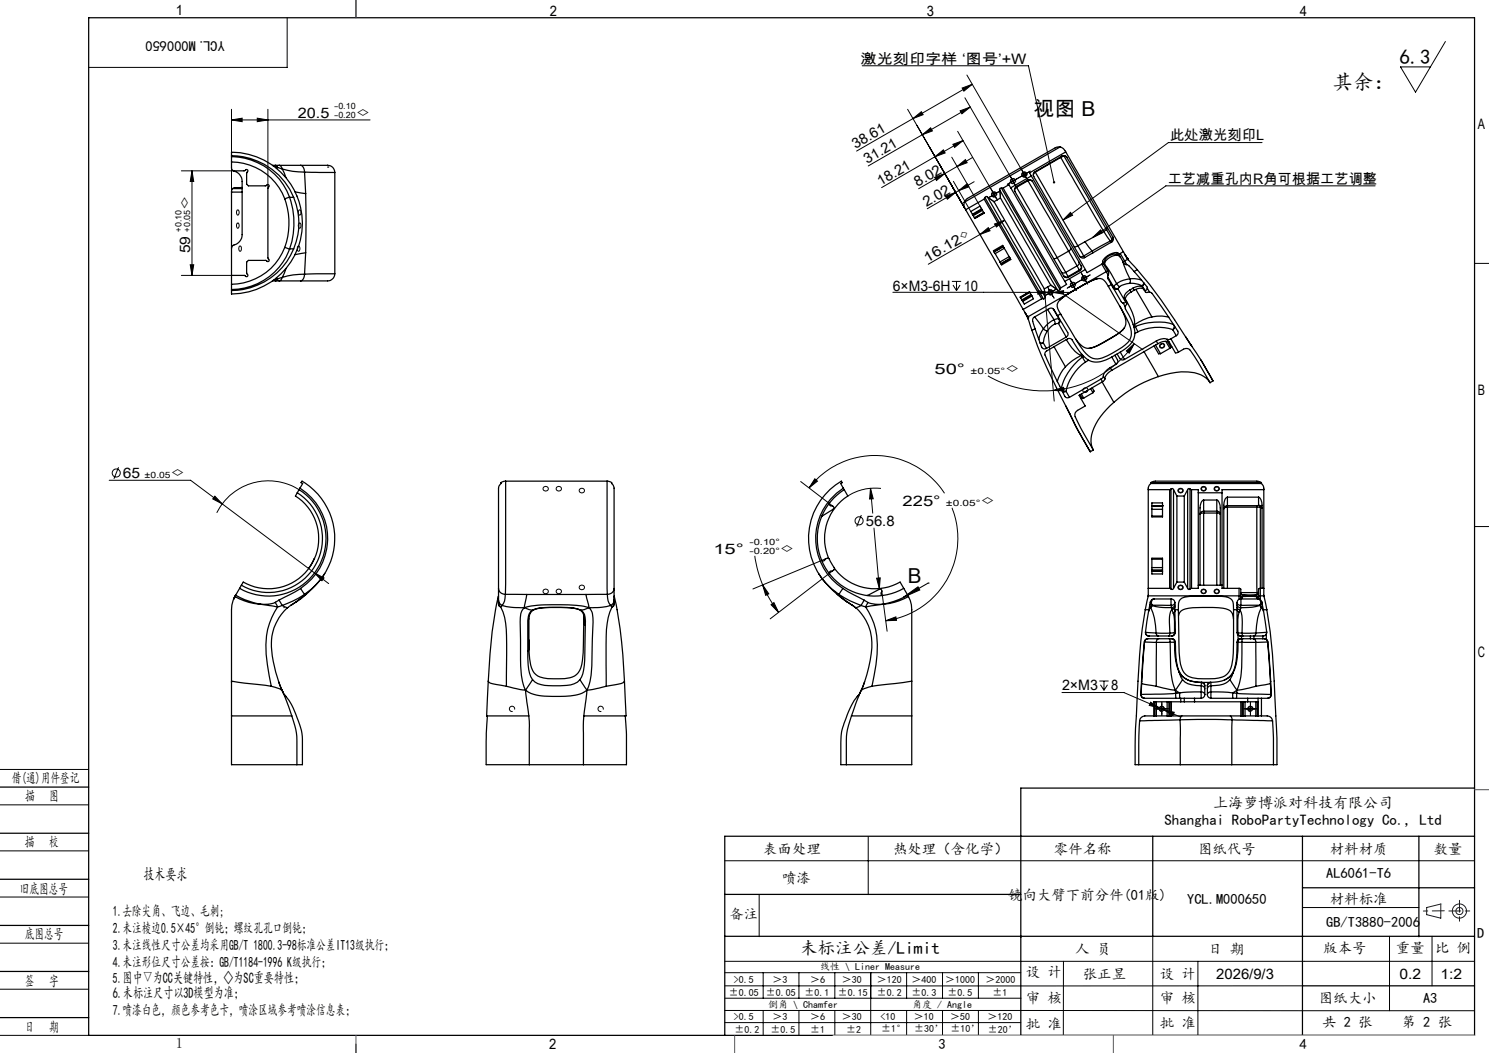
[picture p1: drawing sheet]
<svg xmlns="http://www.w3.org/2000/svg" width="420mm" height="297mm" viewBox="0 0 420 297" stroke-linecap="round" stroke-linejoin="round" font-family="sans-serif">
<g fill="none" stroke="#000" stroke-width=".28">
<path d="M100.4 0v5M81 5v14h-56M243.2 18.6h46.9l7.2 32.8M407.7 11.7l-8.4 14.3-4.3-7.1h8.5M65.3 33.8l3-.5v1zM65.3 30.8v23.1M65.3 33.8h39.1M72.6 33.3l3 .5-3 .5zM75.6 30.8v22.4M256 30.8l16.1 27.9M257.5 33.4l2.4-1.9 .5 .8zM257.5 33.4l-15.9 9.2"/>
<path d="M260.2 38l2.3-1.9 .5 .8zM260.2 38l-15.3 8.8M270.1 37l9.4 16.2M270.8 31.3l2.9-1.1-2.4 1.9zM271.4 24.8l2.8-1-2.3 1.9zM271.6 39.6l-7.9 4.6M272.2 27.6l12.6 21.9M272.7 21.2l15.3 26.4M273.7 30.2l-13.5 7.8M274.2 23.8l-16.7 9.6M51.2 48.2h14.6M54.2 48.2l.4 3h-.9z"/>
<path d="M54.2 48.2v29.5M66.9 59.3a.71 .71 0 0 1 .6 .5 .71 .71 0 0 1-.3 .8 .65 .65 0 0 1-.6-.5 .65 .65 0 0 1 .2-.7zM84.3 59.3l.1-.1a.75 .75 0 0 1 .5 .7 .75 .75 0 0 1-.5 .7l-.3-.6zM263.6 50l2.9-1-2.3 1.9zM263.7 44.2l2.4-1.9 .5 .8zM263.7 44.2l-15 8.7M266.5 49l-7.4 4.2M266.7 55.3l2.9-1-2.4 1.9zM268.5 44.3l8.6 15M268.8 40.7l2.8-1.1-2.3 2zM268.9 51.1l4.9 8.6M269.6 54.3l-8.1 4.6"/>
<path d="M270 47l2.3-2 .5 .9zM270 47l-3.5 2M270.4 53.8l2.4-2 .5 .9zM270.4 53.8l-.8 .5M274.3 44.4l-4.3 2.6M274.8 51.3l-4.4 2.5M279.8 53.8l.6 1.1M280.4 54.9l.6 1M280.4 54.9l-1.1 .6M281.1 55a.74 .74 0 0 0-.6-.9 .74 .74 0 0 0-.8 .8 .74 .74 0 0 0 .9 .7M281.5 54.2l-1.1 .7M285.1 50l.6 1.1"/>
<path d="M285.7 51.1l.6 1.1M285.7 51.1l-1 .6M286.5 51.3a.75 .75 0 0 0-.7-.9 .75 .75 0 0 0-.8 .8 .75 .75 0 0 0 .9 .6M286.8 50.4l-1.1 .7M288.3 48.2l.7 1M289 49.2l.6 1.1M289 49.2l-1.1 .6M289.7 49.4a.74 .74 0 0 0-.7-.9 .74 .74 0 0 0-.8 .8 .74 .74 0 0 0 .9 .6M290 48.6l-1 .6M301.9 59.9l.6 .8-2.7 1.4zM356 40.2h-26.4l-29.8 21.9M387.9 52.4h-59l-20.6 14.6"/>
<path d="M51.2 77.7h14.1M53.7 74.7h.9l-.4 3zM66.9 63a.65 .65 0 0 1 .6 .4 .65 .65 0 0 1-.2 .7l-.1 .2a.65 .65 0 0 1-.6-.5 .65 .65 0 0 1 .2-.7zM67.6 69.4a.75 .75 0 0 1 .5 .7 .75 .75 0 0 1-.5 .7l-.3-.6zM84 69.5a.76 .76 0 0 1 .7 .6 .76 .76 0 0 1-.4 .8 .95 .95 0 0 1-.3-1.4zM84.4 62.9a.78 .78 0 0 1 .5 .7 .78 .78 0 0 1-.5 .7l-.3-.6zM268.5 79.4h2.6M269.8 79.4v2.6M276.4 66.1l2.4-1.9 .5 .9zM280.5 63.2l2.9-1.1-2.3 1.9zM283.4 62.1l-21.6 12.4M302 79.3l.6 1.1"/>
<path d="M303.7 79.7l-1.1 .7M305.2 77.4l.7 1.1M305.9 78.5l.6 1.1M305.9 78.5l-1.1 .6M306.6 78.7a.75 .75 0 0 0-.7-.9 .75 .75 0 0 0-.8 .8 .75 .75 0 0 0 .9 .6M306.9 77.9l-1 .6M308.3 67l2.1-2.2 .6 .8zM415.9 74.3h4.1M251.8 82.4l43.9 .1M268.8 80.4l1 1.6M270.8 80.4l-1 1.6M292.7 82l3 .5-3 .5z"/>
<path d="M294.8 83.7l2.6 29.4M295.7 82.5h6.3M295.7 81.4l.7 1.1M296.4 82.5l.6 1.1M296.4 82.5l-1.1 .6M297 82.5l3-.5v1zM297.1 82.7a.75 .75 0 0 0-.7-.9 .75 .75 0 0 0-.8 .8 .75 .75 0 0 0 .9 .6M297.4 81.8l-1 .7M298.2 81.7l24.2 17M302.6 80.4l.6 1M302.6 80.4l-1 .6M303.4 80.5a.74 .74 0 0 0-.7-.9 .74 .74 0 0 0-.8 .8 .74 .74 0 0 0 .9 .7"/>
<path d="M317.7 99l2.2-2.1-1.4 2.7zM319.9 96.9a31.1 31.1 0 0 1-22.8 13.2M278.7 106a31.1 31.1 0 0 0 18.4 4.1M297.1 110.1l2.9-.8 .1 .9zM30.8 135.5h23l8.9 6.6M33.4 131.8l-1.3 3.2M60.6 139.9l2.1 2.2-2.7-1.4zM84.3 138.1a16.2 16.2 0 0 0-23.2 6.5M225.8 135.8l9 6.9M228.2 137.6a23.4 23.4 0 0 1 38.2 1.5M229.8 135l.8 .7-2.4 1.9zM245.5 137.7l.7 7"/>
<path d="M245.5 137.7l.8 3-1 .1zM248.5 137.8a14.5 14.5 0 0 0-9.4 2.1M62.7 142.1l26 19.5M212.9 156.8l.8 4.1 1.4 4.1M232.8 157.7l-20.4 8.4M243 145.3l-1.3 3.2M246.5 148.9l1.5 17.1M268.5 143.2a23.4 23.4 0 0 1-18.7 31.9M415.9 148.5h4.1M88.7 161.6l2.7 1.4-.6 .8zM88.7 161.6l4 3M215.1 165l1.8 2.5-.9 .4z"/>
<path d="M215.1 165l2 4 2.5 3.7M217.5 170.6l.8-.6 1.3 2.7zM234.8 161.1l-17.6 13.5M247.3 163.1l1-.1-.3 3zM248.7 166.9l1.5 11.1M249.8 175.1l2.9-1.1 .2 1zM299.5 195.3h17.5l10.1 4.4M310.1 192.1h2.6M310.4 193.1l1 1.6M311.4 192.1v2.6M312.4 193.1l-1 1.6M324.6 198l2.5 1.7-2.9-.7z"/>
<path d="M326.5 200h2.4M327.1 199.7l1.2 .5M327.7 198.7v2.5M351.4 200h2.5M352.7 198.7v2.5M0 217h25M145.1 200.1a.74 .74 0 0 0-.6-.9 .74 .74 0 0 0-.8 .8 .74 .74 0 0 0 .9 .7M170.1 200.1a.74 .74 0 0 0-.6-.9 .74 .74 0 0 0-.8 .8 .74 .74 0 0 0 .9 .7M328.3 200.2l4.5 2M328.3 200.2l2.9 .7-.4 .9zM328.4 200.1a.75 .75 0 0 0-.6-.9 .75 .75 0 0 0-.8 .8 .75 .75 0 0 0 .9 .7M353.4 200.1a.74 .74 0 0 0-.6-.9 .74 .74 0 0 0-.8 .8 .74 .74 0 0 0 .9 .7"/>
<path d="M0 227h25M0 240h25M244.9 236v16.3M0 253h25M204.4 242.8h211.5M214.1 252.4v11.8M367.4 256h32.8M0 266h25M0 279h25M204.4 271.1h211.5M204.4 278.1h163M204.4 274.4h83.5"/>
<path d="M215.3 274.4v7.1M225.4 274.4v7.1M235.5 274.4v7.1M245.6 274.4v17.6M255.7 274.4v7.1M265.9 274.4v7.1M276 274.4v7.1M300 271.1l-.1 21M325.2 264.1v27.9M337.9 271.1v20.9M391.9 264.1v21M403.9 264.1v14"/>
<path d="M0 292h25M100.4 294.5v2.5M204.4 285l211.5 .1M204.4 288.4h83.5M204.5 281.5h83.5M215.3 285v7M225.4 285v7M235.5 285v7M255.7 285v7M265.9 285v7M276 285v7M287.9 292h128"/>
<circle cx="327.8" cy="97.6" r=".7"/>
<circle cx="306.2" cy="110.1" r=".71"/>
<circle cx="32.8" cy="133.4" r="1.15"/>
<circle cx="153.9" cy="137.9" r=".7"/>
<circle cx="157.6" cy="137.9" r=".7"/>
<circle cx="164.1" cy="138.4" r=".71"/>
<circle cx="333.1" cy="138.4" r=".71"/>
<circle cx="339.6" cy="137.9" r=".7"/>
<circle cx="343.3" cy="137.9" r=".7"/>
<circle cx="242.3" cy="146.9" r="1.14"/>
<circle cx="153.9" cy="166.8" r=".7"/>
<circle cx="157.6" cy="166.8" r=".7"/>
<circle cx="164.1" cy="165.7" r=".7"/>
<circle cx="333.1" cy="165.7" r=".7"/>
<circle cx="339.6" cy="166.8" r=".7"/>
<circle cx="343.3" cy="166.8" r=".7"/>
</g>
<path d="M254.8 168.4l4.1-2.9 .5 .9zM261.8 164.5h.1M261.8 164.5l-7 3.9" fill="none" stroke="#000" stroke-width=".3"/>
<g fill="none" stroke="#191924" stroke-width=".28">
<path d="M402.4 256l4-1v4l-4-1z"/>
<circle cx="411.7" cy="257" r="1"/>
<circle cx="411.7" cy="257" r="2"/>
</g>
<g fill="none" stroke="#000" stroke-width=".28" stroke-dasharray="30.5 1.3 1.3 1.3">
<path d="M279.3 55.5l-.5 .3M279.8 53.7l-.3-.5M280.4 56.9l-1.8-1.3M281.1 55.9l.3 .6M281.5 54.2l.6-.3M282.2 55.8l-.2-2.2M284.7 51.7l-.6 .3M285.1 50l-.3-.6M286.4 52.1l.3 .6M286.8 50.4l.6-.3M287.9 49.8l-.6 .3M288.3 48.1l-.3-.5"/>
<path d="M289.6 50.3l.3 .5M290 48.6l.6-.3M302 79.3l-.3-.6M303.7 79.7l.6-.3M304.8 79.1l-.6 .3M305.2 77.4l-.3-.5M306.5 79.6l.3 .5M306.9 77.9l.6-.4M294.8 83.7l-.2-2.2M295.3 83.1l-.5 .3M295.8 81.4l-.4-.6M297 83.5l.3 .6"/>
<path d="M297.5 81.8l.5-.3M298.3 81.7l-1.9-1.3M301.6 81l-.6 .3M303.3 81.4l.3 .6M326.5 199.9h-.7M327.7 198.7v-.7M329 199.9h.6M351.5 199.9h-.7M352.7 198.7v-.7M354 199.9h.6M327.7 201.2v.6M352.7 201.2v.6"/>
</g>
<g fill="none" stroke="#000" stroke-width=".35">
<path d="M25 5h390.9v287h-390.9zM65.3 43.9a19.1 19.1 0 0 1 17.5 11.8M65.3 43.9v.3M65.3 44.2a17.5 17.5 0 0 1 16.4 11.4M65.3 43.9v-1a20 20 0 0 1 20 20 20 20 0 0 1-20 20v-1M65.3 45.7a16.2 16.2 0 0 1 15 10.4M65.3 44.2v1.5M65.3 45.7v1.7l.5 .8M65.3 54.2v15.8M65.3 54.2h3M65.6 53.2l-.3 1M65.6 53.2h2.7"/>
<path d="M65.8 48.2h3.2a.48 .48 0 0 1 .8-.3 .48 .48 0 0 1-.2 .8v3.2l.5 .5h5a.44 .44 0 0 1 .7-.2 .44 .44 0 0 1-.2 .7v20a.47 .47 0 0 1 .2 .8 .47 .47 0 0 1-.8-.3h-4.9l-.5 .5v3.3a.44 .44 0 0 1 .2 .7 .44 .44 0 0 1-.7-.2h-3.8M65.8 48.2l.2 .1a3 3 0 0 1 2.3 2.9v15a3.4 3.4 0 0 1-2.7 3.1l-.3 .8v10.1M68.3 52.9h-2.1l-.6 .3M76.9 46.6h.7M77.1 46.8l1.2 .4M77.6 46.6l.4 .2 .3 .4M77.6 46.6h1.1M78.3 47.2l1.3 .5M78.3 47.2l-.3 .3M78.7 46.6a1.22 1.22 0 0 1 .9 1.1M78.7 46.6h6.1M79.6 47.7a20.1 20.1 0 0 0 6.3 .8"/>
<path d="M79.6 47.7l1 2.4M80.3 56.1a20.3 20.3 0 0 1 0 13.7M81.7 55.6l1.1 .1M81.7 55.6a22 22 0 0 1 0 14.7M81.7 55.6l-1.4 .5M82.8 55.7a18.6 18.6 0 0 1 0 14.5M83.2 54.1l3 .5M84.8 46.6a1.75 1.75 0 0 1 1.1 1.9M84.8 46.6h7.6M85.9 48.5l.3 6.1M85.9 48.5l8.5 .1M86.2 54.6v16.7"/>
<path d="M92.4 46.6a1.99 1.99 0 0 1 2 2M92.4 47.1h.1M94.4 48.6v28.6M272 57.1a2.28 2.28 0 0 0 .4 2.1M272.4 59.2l16.2 28.1M276.9 58.9l-.5-.8-2.6 1.6 .5 .7M276.9 58.9l-2.6 1.5M276.9 58.9l.1 .2M277 59.1l-2.6 1.5M277 59.1l.1 .2M277.1 59.3l.4 .6M277.1 59.3l-2.6 1.5"/>
<path d="M277.5 59.9l-2.7 1.5M277.5 59.9v.1M277.6 56.2l16.2 28.1M277.6 56.2l-5.2 3M277.8 55.8l16.5 28.5M277.8 55.8l-.2 .4M278.5 55.6l16.3 28.1M278.5 55.6a.36 .36 0 0 0-.4-.2 .36 .36 0 0 0-.3 .4M278.5 55.6l1.9 1.3M280.4 56.9l14.2 24.6M282 53.6l16.2 28.1M282 53.6l.2 2.2"/>
<path d="M282.2 55.8l14.2 24.6M282.2 55.8l-1.8 1.1M282.5 53.1l16.4 28.5M282.5 53.1a.35 .35 0 0 0-.5 .1 .35 .35 0 0 0 0 .4M282.9 53.1l16.3 28.1M282.9 53.1h-.4M285.1 53l15.3 26.4M285.1 53l-.5-.9-1.7 1M286.3 54l13.7 23.8M286.6 52.6l-.4 .7 .1 .7M286.6 52.6l.1 .2M286.7 52.8l11.5 19.9"/>
<path d="M286.7 52.8a.87 .87 0 0 0-.4 1.2M289.8 50.8a.96 .96 0 0 1 1.4 .3M289.8 50.8l.1 .2M289.8 50.8l-3.2 1.8M289.9 51l11.5 19.8M289.9 51a.96 .96 0 0 1 1.3 .1M289.9 51l-3.2 1.8M290.9 49.6l15.2 26.4M290.9 49.6l-5.8 3.4M291.2 51.1l13.8 23.9M291.6 49.8l13 22.5M292 48.4l-.5 .6 .1 .8"/>
<path d="M292 48.4v.2M292 48.6l12 20.7M292 48.6a.92 .92 0 0 0-.4 1.2M299 41.4l-1.4 .3-18.6 10.7-6.1 3.6-.9 1.1M299 41.5a2.09 2.09 0 0 1 1.6 1.4M299 41.4l-27 15.7M299.1 44.3l.1 .1M299.2 44.4l12.2 20.9M299.2 44.4l-7.2 4.2M299.5 44a1.1 1.1 0 0 1 1.4 .4M299.5 44h.6M299.5 44l-7.5 4.4"/>
<path d="M300.1 44l.8 .4M300.1 44l12 20.7M300.1 44l-.9 .4M300.6 42.9l16.3 28.1M300.6 42.9l-10.2 5.9 .5 .8M300.9 44.4l13 22.5M76.9 79.2h.8M77.7 79.2h1M78 78.4l.3 .3M78.3 78.7l-.6 .5M78.3 78.7l-1.3 .4M78.7 79.2h6.1"/>
<path d="M79.6 78.2l-1.3 .5M79.6 78.2l-.5 .9-.4 .1M80.3 69.8l1.4 .5M80.3 69.8a16.2 16.2 0 0 1-15 10.4M80.7 75.7l-1.1 2.5M81.7 70.3a17.5 17.5 0 0 1-16.4 11.4M82.8 70.2a19.1 19.1 0 0 1-17.5 11.7M82.8 70.2l-1.1 .1M84.8 79.2h7.6M85.9 77.3a19.9 19.9 0 0 0-6.3 .9M85.9 77.3a1.75 1.75 0 0 1-1.1 1.9M86.2 71.3l-.3 6"/>
<path d="M86.2 71.3l-3.1 .6M94.4 77.2l-8.5 .1M94.4 77.2a2.05 2.05 0 0 1-2 2M274.3 60.4l.1 .2M274.4 60.6l.1 .2M274.5 60.8l.3 .6M274.8 61.4l.1 .2M277.5 60l-2.6 1.6M280.4 71h.1M280.4 71l.3 .5M280.7 71.5l1.3 2.4M282 73.9l.3 .5"/>
<path d="M282.3 74.4h.1M283 69.5l-.2-.3-2.6 1.5 .2 .3M283 69.5l-2.6 1.5M283 69.5v.1M283 69.6l.3 .4M283 69.6l-2.6 1.4M283.3 70l1.4 2.4M283.3 70l-2.6 1.5M284.7 72.4l.2 .4M284.7 72.4l-2.7 1.5M284.9 72.8l-2.6 1.6M284.9 72.8l.1 .1"/>
<path d="M285 72.9l.1 .3-2.6 1.5-.1-.3M285 72.9l-2.6 1.5M298.2 72.7l-1 .2M298.2 72.7l2.4 4.1M299.4 76.7a.87 .87 0 0 0 1.2 .1M300 77.8a.93 .93 0 0 0 1.4 .4M300 77.8a.93 .93 0 0 0 1.3 .2M300.4 79.4l.4 .8-1.6 1M300.6 76.8l.7 1.2M301.3 78l.1 .2M301.4 70.8l-3.2 1.9M301.4 70.8l2.4 4.2"/>
<path d="M302.1 70.1l-.7 .7M303.8 75l.6 1.2M303.8 75l-3.2 1.8M304 69.3l-1 .3M304 69.3l1.7 2.9M304.3 73.9a.86 .86 0 0 1-.5 1.1M304.4 76.2l.2 .1M304.4 76.2l-3.1 1.8M304.6 72.3a1.01 1.01 0 0 0 1.3 .4M304.6 76.3l-3.2 1.9M305 75l.1 .7-.5 .6M305 75a.96 .96 0 0 1-.6 1.2"/>
<path d="M305.7 72.2l-.7 .3-.4-.2M305.7 72.2l.2 .5M306 68.2l-2 1.1M306 68.2l2 2.6M306.1 76l-5.7 3.4M308 70.8l.3 .5M308 70.8l-2.3 1.4M309.7 78.6a39.7 39.7 0 0 0-10.5 5.7l-.3 .4M310.8 74.5l-4.2 2.4-.5-.9M310.8 74.5l1.2 2.1M311.2 74.2l-.4 .3M311.2 74.2l1.3 2.2"/>
<path d="M311.4 65.3l-5.4 2.9M311.4 65.3l1.8 2.7M311.5 73.9l.1 1v-.6M311.5 73.9l.1 .4M311.5 74.5l1.3 1.8 2.2 3.7M312 76.6l.6 .9M312 76.6l-22.2 12.8M312.1 64.7l-.7 .6M312.1 64.7l1.6 2.9M312.3 64.2l-.2 .5M312.4 78l1.7 2.9M312.5 76.4l-.5 .2"/>
<path d="M312.5 76.4l.2 .6-.1 .5M312.6 77.5a2.8 2.8 0 0 0 .7 2.4l.2 .4M313.2 68l-5.2 2.8M313.2 68l.1 .4M313.5 68.3l-7.6 4.4M313.7 67.6l-.2 .7M313.7 67.6l-.5 .4M313.9 66.9l.1 .7-.5 .7M313.9 66.9l-.2 .7M315 71.7l1 .8-.8-.5M315 71.7l.2 .3a4 4 0 0 0-3.6 2.3M315 71.7a3.2 3.2 0 0 0-3.5 2.2"/>
<path d="M315.6 71.7l-.3-.3a4.2 4.2 0 0 0-4.3 2.5l.2 .3M315.6 71.7l1.2 2.2M316 71.5l-.4 .2M316 71.5l1.2 2.1M316.7 73.7l2 4.9M316.8 73.9l.3 .5 .7 .2M316.9 71l-.9 .5M316.9 71l1.1 1.9M317.2 73.6l-.4 .3M317.2 73.6l.6 1M317.3 71.8l1 1.5zM317.8 74.6l.6 .4 1.5 1.6"/>
<path d="M318 72.9h.1M318 72.9l.1 .2M318.1 73.1l-.9 .5M318.1 73.1l.1 .2M318.2 73.3l2.6 2.8M318.7 79.9a6.5 6.5 0 0 1 3.5 .7M318.7 79.9l-1.6 .4-1.3 .6M318.7 78.6l.1 .7-.1 .6M318.7 78.6l-1.9 .5-1.8 .9M318.7 78.6h1.3l2 .5M319.9 76.6l3.6 4.3 .1 .4M320.8 76.1a161.7 161.7 0 0 1 15.1 21.2l3 4.5 3.3 5.6"/>
<path d="M320.8 76.1l-.9 .5M322.6 79.8l-.4 .8M322.7 79.9l-.5 .7M65.3 81.7v.2M65.3 80.2v1.5M287.8 83.9l.1 .1M287.9 84l.3 .6M288.2 84.6l.2 .2M288.4 84.8l.1 .2M288.6 87.3l1.1 1.9M289.7 89.2h.1M289.7 89.2l.1 .2"/>
<path d="M289.8 89.4l.1 .2M289.9 89.6l-.8-1.5 .9 2M289.9 89.6l1.2 3.6M289.9 89.6h.1M290.4 82.4l-2.6 1.5M290.4 82.4l.1 .1M290.5 82.5l.3 .6M290.5 82.5l-2.6 1.5M290.8 83.1l-2.6 1.5M290.8 83.1l.2 .2M291 83.3l-2.6 1.5M291 83.3l.1 .2"/>
<path d="M291.1 93.2a155.7 155.7 0 0 0 10.8 23.7l2.3 4.7 3.3 5.8M291.1 83.5l.4 .8-2.6 1.5-.4-.8M291.1 83.5l-2.6 1.5M291.9 89.4l2.4 3.3M292 92.7l1.8 5.2a.95 .95 0 0 0 1.4 .4M292 92.7l-.9 .5M293.3 96.7h1M293.8 84.3h.5M293.8 84.3l-5.2 3M294.3 96.7l-.9 .1M294.3 96.7l.9 1.6M294.3 92.7l1.2 .6"/>
<path d="M294.3 92.7l-.8 1.5-.5 1.6M294.6 81.5l.2 2.2M294.8 83.7a.38 .38 0 0 1-.1 .5 .38 .38 0 0 1-.4 .1M295.5 93.3a6.5 6.5 0 0 0-1.2 3.4M295.5 87.3l1.8 2.9M296.4 80.4l1.8 1.3M296.4 80.4l-1.8 1.1M297 87.1l1.7 2.8M297.3 90.2l-1.5 .9-1.5 1.6M297.3 90.2l.3 1.2M297.3 97.8l3.2 5.7M297.6 91.4l-.9 .5-1.2 1.4"/>
<path d="M298.3 89l-.4-.7a1.61 1.61 0 0 0-1.9-1.3l-4.5 2.7-.2 1 .7 2M298.3 89l2.9 4.8a.94 .94 0 0 1-.5 1.3M298.6 91.2l-1 .2M298.6 91.2l2.1 3.9M298.7 89.9l-1.4 .3M298.7 89.9l.1 .7-.2 .6M298.7 89.9h.1M298.9 81.6a.38 .38 0 0 1-.3 .3 .38 .38 0 0 1-.4-.2M299.1 90.3l-.5 .9M299.2 88.5l-.9 .5M299.2 81.2l-.3 .4M300.7 95.8a11 11 0 0 0 4.2 4.5"/>
<path d="M300.7 95.1l-5.5 3.2M303.4 95.5a5.3 5.3 0 0 0 3.8 2.7h.5M305.1 99.9l-.2 .4M307.7 98.2h-.6M312.6 80.8l4.6 7.9a11.9 11.9 0 0 1 1.9 5.5 4.6 4.6 0 0 1-2.7 3.8l-2.7 1.7a8.1 8.1 0 0 1-4.8 1.5 6.6 6.6 0 0 1-4.3-3.7l-5.4-9M312.6 80.8l-.5-.8a2.37 2.37 0 0 0-3.3-1.2 39.8 39.8 0 0 0-10.1 6.1 2.18 2.18 0 0 0 .1 3l.4 .6M313.5 80.3l2.8 4.9 .5 .3M313.5 80.3l-.9 .5M313.5 80.3l.3 .6M314.1 80.9l-.1 .3a.92 .92 0 0 0 1.3 .3M314.1 80.9l.5 .4 .7 .2M315 80l-.9 .9"/>
<path d="M315 80l.8 .9M315.1 99.8l.8 1.3a.93 .93 0 0 0 1.3 .3M315.3 81.5l2.2 3.7M315.8 86.3l.2 .3a9.8 9.8 0 0 1 1.5 4.9l-.7 1.5M315.8 80.9l-.5 .6M316 99.3l1.2 2.1M316.8 85.5l.6 1M316.8 92.9a36.6 36.6 0 0 1-9.1 5.3M317.1 92.5a24.3 24.3 0 0 1-9.2 5.6l-.2 .1M317.4 86.5v.6a12.6 12.6 0 0 1 2.6 7.6 7.5 7.5 0 0 1-4.3 4.8 12.3 12.3 0 0 1-6.8 2.6 7 7 0 0 1-4.9-3.7l-1.6-2.6a.93 .93 0 0 0-1.3-.2l-5.9 3.4a.96 .96 0 0 0-.4 1.2l5.6 11.6a.99 .99 0 0 0 1.3 .3M317.5 84.5a12.2 12.2 0 0 1 2.5 7.1M317.5 85.2l-.7 .3"/>
<path d="M317.5 84.8l.4 .7-.5 1M317.5 84.8v.4M318.7 81.8a1.97 1.97 0 0 0-1.2 3M318.7 81.8l.4 .6M319.1 82.4a2.17 2.17 0 0 0-1.6 2.3M319.6 81.3a1.98 1.98 0 0 1 3.2 .5M319.6 81.3l-.9 .5M319.6 81.3l.3 .5M319.6 91.5l.4 .1M319.9 81.8l-.8 .6M320 91.6l.2 .5M320 91.6l-.2 .3"/>
<path d="M320.2 92.1h.1M320.2 92.1l.8 1.5M320.2 92.1l-.3 .2M320.4 81.6l4.5 7.8M321 93.6l-.9 .5M322.2 80.6l.7 1.3M322.7 81.7a2.18 2.18 0 0 0-2.8 .1M322.7 99.2l4 7M322.8 81.8l.1 .1M322.8 81.8l.3 .6h1.2M323.6 81.3l-.2 .5-.5 .1M323.6 81.3l.7 1.1"/>
<path d="M324.3 82.4l.6 .3 7.3 10.7a.97 .97 0 0 1-.4 1.3M324.9 89.4a9.8 9.8 0 0 1 4.8 .1M324.9 89.4l-2.5 .8-2.4 1.4M325.5 97.6l1.3 2.2h.5M325.9 97.3l1.4 2.5M326.1 96.2l-8.9 5.2M326.1 96.2l.5 .7M326.6 96.9l-13 7.6M328.8 96.3l1.2 1.9M329.2 95.7a3.6 3.6 0 0 0-3.1 .5M329.2 95.7l.5 .8M329.4 96.3l.9 1.7"/>
<path d="M329.7 96.5l1.8 3 .9-.2M329.7 96.5a3.3 3.3 0 0 0-3.1 .4M330 98.2l-2.7 1.6M330.3 95.6l-1.1 .1M330.3 98l-.3 .2M330.3 95.6l2.1 3.7M330.5 97.8l-.2 .2M330.8 93a13.3 13.3 0 0 0-9.8 .6M330.8 93l1 1.7M331 91.5a16 16 0 0 0-10.8 .6M331.2 91.8v.7l-.4 .5M331.3 92.1l-.1 .5-.4 .4"/>
<path d="M331.8 94.7l-1.5 .9M332.4 99.3a3.2 3.2 0 0 1 2.6-1l.4 .2a55.6 55.6 0 0 1 5.8 9.2l.1 .2M334.4 94.9l1.4 2.3M335.8 97l.4 .7M299.5 110.1l.6 .3h.6M299.6 110.4l.5 .1 .6-.1M300.5 103.5a10.3 10.3 0 0 0-2.3 4.2M300.6 114.4l1.2 2.4M300.7 110.4l1 1.7M301.7 116.7l1.8 3.7 4 7M304.7 111.3l.6 1.1M304.9 100.3l-2.3 1.4-2.1 1.8"/>
<path d="M304.9 100.3l.4 .4M305 111.1l.7 1.2M305.3 100.7a15.5 15.5 0 0 0-6 9.2M305.3 100.7l.9 1.4M305.3 100.7h.1M305.3 112.4l-.3 .1M305.4 100.2l-.5 .1M305.6 100.5l-.3 .2M305.7 112.3l-.4 .1M306.2 102.1a13.4 13.4 0 0 0-5.5 8.3M306.7 110.2l-.7 .4M307.1 101.6l-.9 .5"/>
<path d="M307.6 109.6l.7 1.2M308.1 109.4l.5 .9-.3 .5M308.3 110.8l-2.6 1.5M310.6 106.9l.4 .8M310.6 106.9l-8.9 5.2M310.9 107.7l3.3 5.8M311 107.7l-6.6 3.8 1.7 3-2.1 1.2a1.39 1.39 0 0 0-.7 1.8l1.6 3.3 3.5 6.1M311.2 106.1l-.6 .8M311.2 106.1l.4 .8M311.6 106.9l-.6 .8M313.2 103.7a3.3 3.3 0 0 0-2 2.4M313.2 103.7l.4 .8"/>
<path d="M313.6 104.5a3.3 3.3 0 0 0-2 2.4M313.6 100.7l1.2 2.1M314.2 113.5a17 17 0 0 0-6.4 10.1 5.4 5.4 0 0 0 .6 3.3M314.5 100.2l.7 1.3a.92 .92 0 0 1-.4 1.3M314.8 102.8l-1.6 .9M326.7 106.2a17.2 17.2 0 0 1 12-.5 5.5 5.5 0 0 1 2.6 2.2M326.7 106.2a35.5 35.5 0 0 0-12.5 7.3M338.7 101.5l3.5 5.9M342.2 107.4l-.9 .5M83.9 139a15.2 15.2 0 0 1 4.8 20.8 15.2 15.2 0 0 1-20.6 5.3M83.9 139l-.6 .9a14.2 14.2 0 0 1 4.5 19.3 14.2 14.2 0 0 1-19.2 5l-.5 .9M84.3 138.1a16.2 16.2 0 0 1 5.3 22.1 16.2 16.2 0 0 1-22 5.7"/>
<path d="M84.3 138.1l-.4 .9M84.6 137.7a16.8 16.8 0 0 1 .2 28.3M84.6 137.7l.8-1.3-.5-.3 .3-.4a18.7 18.7 0 0 1 .7 31.9M84.6 137.7l-.3 .4M142.6 135.7l-1 .3-.3 .1v.3a3.5 3.5 0 0 0-.7 3.2v26.4M142.6 135.7v31.9M142.6 135.7h28.6M171.2 135.7l1.1 .3 .2 .4a2.78 2.78 0 0 1 .7 2.7v26.9M171.2 135.7l.1 31.9M237.9 137.7l-.8-1.3 .5-.3-.3-.4a18.7 18.7 0 0 0-.7 31.9M237.9 137.7a16.8 16.8 0 0 0-.2 28.3M237.9 137.7l.2 .4"/>
<path d="M238.1 138.1a16.3 16.3 0 0 0-5.2 22.2 16.3 16.3 0 0 0 22 5.6M238.1 138.1l1 1.8a14.2 14.2 0 0 0-5.3 17.6M308.4 126.9l-.9 .5M323.9 138.1v27.8M323.9 138.1h6M324.6 136.1l1.3-.4h28.6l1.3 .4M324.6 136.1h31.2M324.6 136.1v.3M324.6 136.4a1.85 1.85 0 0 0-.7 1.7M324.6 136.4h31.2M329.9 138.1v27.8M330.3 137.9a.4 .4 0 0 1 .4-.1 .4 .4 0 0 1 .3 .3"/>
<path d="M330.3 137.9l-.4 .2M330.3 137.9v28.2M331 138.1v27.8M331 138.1l1 1.8M332 139.9v24.3M332 139.9h2M334 139.9v24.3M335 138.1v27.8M335 138.1l-1 1.8M335.7 137.9a.38 .38 0 0 0-.4-.1 .38 .38 0 0 0-.3 .3M335.7 137.9l.4 .2M335.7 137.9v28.2"/>
<path d="M336.1 138.1v27.8M336.1 138.1h1.9v.9M338 139v26.1M338 139h6.7M344.7 139v26.1M355.8 136.4a1.79 1.79 0 0 1 .7 1.7M355.8 136.1v.3M356.5 138.1v27.8M356.5 138.1h-11.8v.9M88.7 157.5l-1.6 2.8M231.7 157.9a.52 .52 0 0 0 .9 .1l.2-.3 .7-.3a.79 .79 0 0 1 .7 .9l.7 1.2a.85 .85 0 0 1 .4 1.1l-.5 .5h-.4a.47 .47 0 0 0-.5 .3 .47 .47 0 0 0 .1 .5M234 141.8a.5 .5 0 0 0-.1 .6 .5 .5 0 0 0 .5 .3h.4a.56 .56 0 0 1 .4 .4 .56 .56 0 0 1-.2 .5l-3.3 2.2"/>
<path d="M324.9 157.7v2.4M324.9 142.8v.8M324.9 142.7h.1M324.9 142.7v-.9h3v.9M324.9 157.7v-.3h3v.3M324.9 145.6v.2h3v-.2M324.9 142.7h3M324.9 157.7h3M324.9 142.8h3M324.9 143.6h3M324.9 142.7v.1M324.9 143.6v2"/>
<path d="M324.9 145.6h3M327.9 157.7v2.4M327.9 142.8v.8M327.9 142.7h.1M327.9 142.7v.1M327.9 143.6v2M339.5 141l-.6 .5a10.5 10.5 0 0 0-.4 5v18.6M339.5 144.2a1.04 1.04 0 0 0-1 .9l.4-.4h.6M339.5 144.7h3.7M339.5 144.2h3.7M339.5 144.2v.5M339.5 144.7v20.4"/>
<path d="M339.5 141h3.7M339.5 141v3.2M343.2 141l.5 .5a10 10 0 0 1 .5 5v18.6M343.2 144.2a.97 .97 0 0 1 1 .9l-.5-.4h-.5M343.2 144.2v.5M343.2 144.7v20.4M343.2 141v3.2M346.2 140.2l-.6 .5-.4 1.8v23.4M346.2 142.6a1.04 1.04 0 0 0-1 .9l.5-.4 .5-.1M346.2 143h8.3M346.2 142.6v.4M346.2 143v22.9"/>
<path d="M346.2 142.6h8.3M346.2 140.2h8.8M346.2 140.2v2.4M354.5 143l.1 24.1M354.5 142.6v.4M355 140.2l.5 .5a10.8 10.8 0 0 1 .5 5.2v20M355 142.5a.91 .91 0 0 1 1 .9l-.5-.4M355 142.5l-.5 .1M355 142.5l.5 .5M355 140.2v2.3M355.5 143h-1M355.5 143v22.9"/>
<path d="M66.3 168.3a16.7 16.7 0 0 0 7.1 2.1M66.3 168.3l-.9 2.3-.1 1.4v20.1M66.4 168.1l-.5 .9 .4-.9M66.4 168.1l-.1 .2M66.5 167.9a21.2 21.2 0 0 0 6.9 2.5M66.5 167.9l-.1 .2M67.6 165.9l-1.1 2M68.1 165.1l-.5 .8M73.4 170.4l4.9 .8M77.6 169.9l-1.5 .5h-2.7M77.6 169.9l.7 1.3M78.3 171.2a20.8 20.8 0 0 0-2.9 16.3l1.1 6.1"/>
<path d="M78.7 169.3l.9 1.5M78.7 169.3l-1.1 .6M79.6 170.8l-1.3 .4M79.6 170.8l1.5 .6M80.1 171.4h.1M81.1 171.4a14.4 14.4 0 0 0-4.3 13.6l1 4.5 1.5 5M81.1 171.4h.1M84.8 166l1.1 1.6M84.8 166l-6.1 3.3M85.9 167.6l-3.3 1.9-3 1.3M85.9 167.6l.3 .1M86.2 167.7l-4.2 3.1"/>
<path d="M86.2 167.7h.1M86.3 167.7l-5.2 3.7M91.6 161.7l-1.8 2.5-3.5 3.5M140.6 168.3v2.1M140.6 168.3l-.3 1a119.4 119.4 0 0 0-2.6 22.8M140.6 169.9v.7M140.6 166a1.82 1.82 0 0 0 2 1.6M140.6 169.3a1.74 1.74 0 0 0 1 1.5M140.6 166v3.3M140.6 169.9l.2 .7 .4 .6M140.6 169.3v.6M140.6 168.1v.2"/>
<path d="M140.7 170.6v.2l.5 .4M141.2 171.2a21.8 21.8 0 0 1 1.7 10.6l-.1 11.8M141.6 170.8l3.2 .5 3.1 .1M141.6 170.8l-.4 .4M142.6 167.6l6 .1M142.6 167.6l-.1 .2a4.2 4.2 0 0 1-.9 3M147.9 171.4a33.3 33.3 0 0 1 10.2-.8l4.5 .1 3.5 .7M147.9 171.4l1.3 .5 1 .2M147.9 171.4l-.7 .9a14 14 0 0 0-.4 6.4 83 83 0 0 0 .6 13.4l.8 2.6M148.6 167.7h16.7M148.6 167.7l-.7 3.7M150.2 172.1l.7-.3a39.5 39.5 0 0 1 12-.1l.9 .4"/>
<path d="M150.2 172.1a3.2 3.2 0 0 0-1.3 2.9v8.6M163.8 172.1a3.2 3.2 0 0 1 1.3 3.1v1.2M164.7 173.7l-.1 4.5a37.6 37.6 0 0 1-.8 10.2 4.4 4.4 0 0 1-4.6 3h-1.5a12.4 12.4 0 0 1-6-.7 5.5 5.5 0 0 1-2.3-4.8l-.2-5.4M164.7 174.1l.1 2 .3 .3M164.8 174.1a2.74 2.74 0 0 0-3-2.5 46.1 46.1 0 0 0-10.5 .1 2.79 2.79 0 0 0-2.1 2.9v5.9M165.1 176.4a78.6 78.6 0 0 1-.7 13.6l-.8 1.7M165.3 167.7l.8 3.7M166.1 171.4l-1.3 .5-1 .2M166.1 171.4l.4 .4a4.8 4.8 0 0 1 .8 3.7l-.2 4.9a53.2 53.2 0 0 1-.9 12.5l-.6 1.8M171.3 167.6l-6 .1M171.3 167.6a4.4 4.4 0 0 0 .9 3.2M172.2 170.8l-3 .5-3.1 .1"/>
<path d="M172.2 170.8l.4 .4M172.6 171.2a23 23 0 0 0-1.6 10.6v11.8M173.2 166a1.76 1.76 0 0 1-1.9 1.6M173.2 169.3a1.63 1.63 0 0 1-1 1.5M173.2 166v3.3M173.2 169.9l-.2 .8-.4 .5M173.2 170.4l-.1 .6-.5 .2M173.2 169.9v.5M173.2 169.3v.6M173.2 168.1l.1 .2M173.3 168.3l.8 3.7a151.6 151.6 0 0 1 2 20.1M173.3 168.3l-.1 2.1"/>
<path d="M230.9 161.7l2 2.7 3.3 3.3M235.4 160.3a14.3 14.3 0 0 0 18.5 3.9l2.1 3.7M236.2 167.7l5.1 3.7M236.2 167.7h.1M236.3 167.7l4.2 3.1M236.6 167.6a28 28 0 0 0 6.3 3.2M236.6 167.6l-.3 .1M237.7 166l-1.1 1.6M237.7 166l6.1 3.3M241.4 171.4h.1M241.4 171.4a14.5 14.5 0 0 1 4.1 14.8 44.4 44.4 0 0 1-2.4 8.4M242.9 170.8l1.3 .4"/>
<path d="M242.9 170.8l-1.5 .6M243.8 169.3l-.9 1.5M243.8 169.3l1 .6M244.2 171.2a19.4 19.4 0 0 1 3.2 13.3l-.3 3-1.1 6.1M244.5 168l3.6-1.8a.54 .54 0 0 1 .6 .7l-.1 .3a.51 .51 0 0 0 .5 .8M244.8 169.9l2.1 .5h2.2M244.8 169.9l-.6 1.3M249.1 170.4l-4.9 .8M256 167.9l-3.8 1.7-3.1 .8M256 167.9l.3 .4M256.2 168.1v.1M256.3 168.3l.8 2.3 .1 1.4v20.1"/>
<path d="M256.3 168.3a17.8 17.8 0 0 1-7.2 2.1M323 172a212.5 212.5 0 0 0-2.5 29.9l-.3 6v7.8h1M323 172h1.1M323.1 178.3a.94 .94 0 0 0 1 1.1M323.1 178.3h.1M323.1 178.3a.97 .97 0 0 0 1 1.1M323.1 178.3l3 .2M323.9 168.1l-.9 3.9M323.9 168.1h25.6M323.9 165.9v2.2M323.9 165.9h6M324.1 172l-1 6.3"/>
<path d="M324.1 179.4h6.4M324.3 170.6l.3 .8M324.5 169.8l.1 .6 .4 .4M324.5 169.7l-.4 2.3M324.5 169.7l.2 .7 .3 .3M324.6 171.4l-.6 1M324.6 171.4a17.1 17.1 0 0 1 1.5 7.1M324.9 160.1v.7M324.9 161.1v.8h3v-.8M324.9 160.1h3M324.9 160.8h3M324.9 161.1h3"/>
<path d="M324.9 160.8v.3M325 170.8l2.2 .5 3.2 .1M325 170.8l-.4 .6M325 170.7h5.3M325 170.7v.1M325.5 168.9a.96 .96 0 0 0-1 .8M325.5 168.9a1.1 1.1 0 0 0-.5 1.8M325.5 168.9h4.9M326.1 178.5l.1 .5 .6 .4M326.1 178.5l3.9 .1M327.9 160.1v.7M327.9 160.8v.3"/>
<path d="M329.9 165.9l.4 .2M330 178.6l-.3 .8M330.3 170.7l.1 .7M330.4 168.9h.2a1.05 1.05 0 0 1 .8 1M330.4 168.9l-.1 1.8M330.4 171.4l.2 .5M330.6 171.9a8.1 8.1 0 0 0-.7 5.1l.1 1.6M330.6 171.9l.3 1.1M330.6 171.9h.1M330.9 173l.4 1.6v3.9M331 165.9a.4 .4 0 0 1-.3 .4 .4 .4 0 0 1-.4-.2M331.3 178.5a.85 .85 0 0 1-.8 .9"/>
<path d="M331.3 178.5l-1.3 .1M331.4 169.9v2.1M331.4 172.3l.1 6.1M331.4 172.3l-.5 .7M331.4 171.1l-.3 .5-.5 .3M331.4 170.6l-.4 .6-.6 .2M331.4 169.9a.92 .92 0 0 1-1.1 .8M331.4 172h1M331.4 172v.3M331.5 178.4a.96 .96 0 0 1-1 1M331.5 178.4l-.2 .1M332 164.2h2"/>
<path d="M332 164.2l-1 1.7M332.4 172l.1 6.2a35.5 35.5 0 0 0 .8 10.2 4.3 4.3 0 0 0 4.6 3h1.5a12.5 12.5 0 0 0 6-.7 5.5 5.5 0 0 0 2.3-4.8l.2-13.9M332.4 172a3.3 3.3 0 0 1 .9-3.3l.5-.1a43.1 43.1 0 0 1 11.8-.3 2.26 2.26 0 0 1 2.3 2.6v1.1M332.4 173.7l.1-.3a2.84 2.84 0 0 1 2.8-1.8 46.2 46.2 0 0 1 10.5 .1 2.8 2.8 0 0 1 2.1 2.9M334 164.2l1 1.7M335 165.9a.37 .37 0 0 0 .3 .4 .37 .37 0 0 0 .4-.2M336.1 165.9l-.4 .2M338 165.1v.8h-1.9M338 165.1h6.7M344.7 165.1v.8h4.8M347.9 172h1M348.9 169.9v2.1"/>
<path d="M348.9 178.4l.3 .7M348.9 172l.2 .4 .5 .2M348.9 178.4l.3 .1M348.9 171.3l.4 .6 .5 .1M348.9 170.6l.4 .6 .6 .2M348.9 169.9a.92 .92 0 0 0 1.1 .8M348.9 172v6.4M349.2 178.5l1.1 .1M349.2 178.5a.86 .86 0 0 0 .7 .9M349.2 179.1l.7 .3M349.2 179.1v1.4M349.5 169l-.4 .4-.2 .5"/>
<path d="M349.5 168.1v.9M349.5 168.1l.5 .2M349.5 165.9l.5 .3v2.1M349.5 165.9v2.2M349.6 172.6a18.6 18.6 0 0 0-.4 5.9M349.8 172a13.8 13.8 0 0 1 .5 6.6M349.8 172l-.2 .6M349.9 179.4h.3M349.9 168.9h5M349.9 171.4h.1M349.9 171.4l-.1 .6M349.9 168.9l.1 1.8"/>
<path d="M350 168.5l-.5 .5M350 168.3v.2M350 167.4a2.17 2.17 0 0 0 2.1 .6h1.5a1.23 1.23 0 0 0 1.4-.6M350 170.7l-.1 .7M350 167.1h4.6M350.2 179.4h2.5M350.2 179.4v.8M350.3 168.3l-.3 .2M350.3 168.3h4.2M350.3 168.3v.4l-.4 .2M350.3 178.6l.3 .8M350.5 167.8h3.9"/>
<path d="M352.7 179.4h1M352.7 179.4v.8M353.7 179.4h2.5M353.7 179.4v.8M354.3 178.5l-.3 .6-.4 .3M354.3 178.5l-4 .1M354.5 168.3l.5 .3M354.5 168.3v.4l.4 .2M354.6 167.1v.7M354.9 168.9a1.1 1.1 0 0 1 .5 1.8M355 168.3v.3M355 168.6l.5 .6"/>
<path d="M355 167.1h-.4M355.4 170.7h-5.4M355.4 170.7v.1M355.4 170.8l.4 .6M355.4 170.8l-2.2 .5-3.3 .1M355.5 168.1v1.1M355.5 169.2l.4 .5M355.5 168.1l-.5 .2M355.5 165.9l-.5 .2v2.2M355.5 168.1h1M355.5 165.9h1M355.5 165.9v2.2"/>
<path d="M355.8 171.4l.6 1M355.8 171.4a16.8 16.8 0 0 0-1.5 7.1M355.9 169.7l.4 2.3M355.9 169.8v.4l-.5 .6M355.9 169.7l-.2 .7-.3 .3M356.1 170.6l-.3 .8M356.2 179.4v.8M356.3 172l1 6.3M356.3 172h1M356.5 165.9v2.2M356.5 168.1l.8 3.9M357.2 178.8l-.4 .4-.6 .2"/>
<path d="M357.2 178.8v1.5M357.3 178.3l-.1 .5M357.3 178.3l-3 .2M357.3 172a207.7 207.7 0 0 1 2.6 29.9l.3 6.3v7.5h-1M65.3 192.1l11.2 1.5M65.3 192.1v9.8M65.3 192.2v.3M76.5 193.6l2.8 .9M78.6 192.3l1 2.4M79.3 194.5l.5 .6M79.3 194.3l.3 .4M79.6 194.7l.3 .8"/>
<path d="M79.7 195.1l2.6 6.8M79.8 195.2l.6 1M80.3 196l.3 .4M80.4 196.1v.1M80.4 196.2l.2 .2M80.6 196.4a29.4 29.4 0 0 1 4.7 11.2v8.1h-1.6M137.7 192.1l-.4 9.8h.2M137.7 192.1a2.46 2.46 0 0 0 2.3 1l2.8 .5M142.8 193.6l5.4 1.1M148.2 194.7a11.6 11.6 0 0 0 7.6 1.7h2.2a11.2 11.2 0 0 0 7.6-1.7M148.2 194.7l1 7.2M148.9 183.6a19.1 19.1 0 0 0 .8 7.3l.5 .8"/>
<path d="M149.2 180.5v2.7l-.3 .4M150.2 191.7l-2 3M150.2 191.7a7.2 7.2 0 0 0 5.8 1.7 13.3 13.3 0 0 0 6.9-1l.7-.7M163.6 191.7l2 3M165.6 194.7l-.9 7.2M171 193.6l-5.4 1.1M176.1 192.1l.5 9.8h-.2M176.1 192.1a3.6 3.6 0 0 1-2.8 1.1l-2.3 .4M241.8 196.4a31.4 31.4 0 0 0-4.1 8.7l-.5 2.5v8.1h1.5M242 196.2l-.2 .2M242.2 196l-.4 .4M242.7 195.2l-.6 .9"/>
<path d="M243 194.7l-2.8 7.2M243 194.7l-.5 .8M243.1 194.6l-.1 .1M243.2 194.3l-.2 .4M243.9 192.3l-.9 2.4M246 193.6l-2.9 1M257.2 192.1l-11.2 1.5M257.2 192.1v9.8M321.9 195.9a1.03 1.03 0 0 0 .9 1.1M322 192.8l4.1 .8M322 192.8l-.1 3.1M322.8 181.1l-.8 11.7"/>
<path d="M322.8 181.1l3.4 .1M322.8 197h10.3M323.8 180.2a.97 .97 0 0 0-1 .8l-1 14.9a1.02 1.02 0 0 0 1 1.1M323.8 180.2a.96 .96 0 0 0-1 .9M323.8 180.2h6.8M325.8 197.9v4M326.1 193.6l5.4 1.1M326.2 181.2l-.1 12.4M326.2 197.9v4M326.8 180.2a.84 .84 0 0 0-.6 1M329.2 197.9v4M329.7 197.9v4"/>
<path d="M329.8 180.2l.3 .9M330 197.9v4M330.1 181.1l-3.9 .1M330.1 181.1a48.1 48.1 0 0 0 .7 11.6l.7 2M330.4 197.9v4M330.6 180.2a.96 .96 0 0 1 .9 .9M330.6 180.2a.86 .86 0 0 1 .7 .9M331.3 181.1v1.4a18.7 18.7 0 0 0 1.3 7.2M331.3 181.1h-1.2M331.3 181.1h.2M331.5 181.1v.7a17.2 17.2 0 0 0 1.3 7.9 5.6 5.6 0 0 0 5.2 2.7l1.1 .1a11.6 11.6 0 0 0 7.6-1.5 8.9 8.9 0 0 0 2.2-6.5v-3.4M331.5 194.7l.1 .8"/>
<path d="M331.5 194.7l1.2 .7M331.6 195.5l.1 1.5M331.6 195.5h.1M331.6 195.5l-9.7 .4M332.6 189.7l1 2M332.6 189.7a6.5 6.5 0 0 0 6.2 2.8M332.7 189.5l-.1 .2M332.7 195.4v1.6M332.7 195.4l-1.1 .1M333.1 197h.9M333.1 197.9h.9M333.1 197.9h-7.7v4"/>
<path d="M333.1 197v.9M333.6 191.7a5 5 0 0 0 3.8 1.7h1.4M333.6 191.7l-2.1 3M334 197h2.9M334 197.9h2.9M334 197v.9M336.9 197.9h15M336.9 197h1.9M336.9 197v.9M338.8 195.2l-6.1 .2M338.8 195.2a.93 .93 0 0 1 1 .7M338.8 195.2v1.8"/>
<path d="M338.8 192.5a.96 .96 0 0 1 1 1v2.4M338.8 192.5v.9M338.8 193.4a.97 .97 0 0 1 1 .9M338.8 193.4v1.8M339.8 195.9a1.09 1.09 0 0 1-1 1.1M340.6 195.9a1.02 1.02 0 0 0 1 1.1M341.6 193.4v-.9a.96 .96 0 0 0-1 1v2.4M341.6 193.4a.91 .91 0 0 0-1 .9M341.6 193.4v1.8M341.6 195.2l6.1 .2M341.6 195.2a.86 .86 0 0 0-1 .7M341.6 195.2v1.8"/>
<path d="M341.6 197h10.3M346.9 191.7a5 5 0 0 1-4.1 1.7h-1.2M346.9 191.7l2 3M347.7 195.4v1.6M347.7 195.4l1.1 .1M347.7 189.7l.1 .2M347.8 189.9l-.9 1.8M347.8 189.9l-.8 .9-1.6 1M348.8 195.5h.1M348.8 195.5v1.5M348.8 195.5l9.7 .4M348.9 194.7l-.1 .8"/>
<path d="M348.9 194.7l-1.2 .7M348.9 181.1h.3M349.2 180.5l-.3 .6M349.2 181.1h1.1M349.2 181.1a19.4 19.4 0 0 1-1.4 8.8M349.9 180.2h.3M349.9 180.2l-.7 .3M349.9 180.2a.88 .88 0 0 0-.7 .9M350 197.9v4M350.2 180.2h2.5M350.3 181.1l3.9 .1M350.3 181.1a39.7 39.7 0 0 1-1 12.5l-.4 1.1"/>
<path d="M350.4 197.9v4M350.6 180.2l-.3 .9M350.7 197.9v4M351.2 197.9v4M351.9 197.9h3M351.9 197h3M351.9 197v.9M352.7 180.2h1M353.6 180.2a.91 .91 0 0 1 .6 1M353.7 180.2h2.5M354.2 181.2l.1 12.4M354.2 197.9v4"/>
<path d="M354.3 193.6l-5.4 1.1M354.6 197.9v4M354.9 197.9v4M354.9 197h.9M354.9 197v.9M355.8 197h1.8M355.8 197v4.9M356.2 180.2h.4M356.6 180.2l.6 .1M356.6 180.2a.9 .9 0 0 1 .9 .9M357.2 180.3l.4 .7 .8 11.2M357.5 181.1l.9 11.1"/>
<path d="M357.5 181.1l-3.3 .1M358.4 192.2h.1M358.4 192.8l-4.1 .8M358.4 192.8l.1 3.1M358.4 192.2v.6M358.4 192.2l.2 3.7a.97 .97 0 0 1-1 1.1M358.5 195.9a1.03 1.03 0 0 1-.9 1.1M65.3 201.9h17M65.3 201.9v13.8h18.4M82.3 201.9a29.1 29.1 0 0 1 1.4 11.8v2M137.5 201.9l-.3 4.9-.1 8.9h12.2M137.5 201.9h11.7"/>
<path d="M149.2 201.9l.1 2.7v11.1M149.3 215.7h15.3M164.7 201.9l-.1 13.8M164.7 201.9h11.7M176.4 201.9l.3 5.2v8.6h-12.1M240.2 201.9a29.1 29.1 0 0 0-1.5 11.8v2M240.2 201.9h17M257.2 201.9v13.8h-18.5M321.2 215.7h11.7M321.5 203.3l-.3 12.4M325.4 201.9h-2.5a1.56 1.56 0 0 0-1.4 1.4M325.4 201.9h.4"/>
<path d="M325.8 201.9h.4M326.2 201.9h3.5M329.7 201.9h.3M330 201.9h.4M330.4 201.9h19.6M332.8 203l.1 12.7M332.8 203l-11.3 .3M332.8 203h14.8M332.9 215.7h14.6M333.4 201.9l-.3 .3-.3 .8M347 201.9l.3 .3 .3 .8M347.5 215.7h11.7"/>
<path d="M347.6 203l11.4 .3M347.6 203l-.1 12.7M350 201.9h.4M350.4 201.9h.3M350.7 201.9h3.5M354.2 201.9h.4M354.6 201.9h.3M354.9 201.9h.9M355.8 201.9a3.1 3.1 0 0 1 2.8 .5l.4 .9M359 203.3l.2 4.8v7.6M0 222h25M0 235h25"/>
<path d="M325.2 235.9v28.2M367.4 235.9v56.1M400.2 235.9v28.3M415.9 235.9h-211.5v56.1M415.9 222.3h-128v69.7M0 248h25M204.4 252.3h83.5M367.4 250.4h48.5M0 261h25M0 274h25M204.4 264.1h211.5M367.4 278.1h48.5"/>
<path d="M0 287h25"/>
<circle cx="280.4" cy="54.9" r=".62"/>
<circle cx="285.8" cy="51.1" r=".62"/>
<circle cx="288.9" cy="49.2" r=".63"/>
<circle cx="305.8" cy="78.5" r=".62"/>
<circle cx="296.4" cy="82.5" r=".62"/>
<circle cx="302.6" cy="80.3" r=".63"/>
<circle cx="327.8" cy="97.5" r=".58"/>
<circle cx="333" cy="138.4" r=".58"/>
<circle cx="339.5" cy="137.9" r=".58"/>
<circle cx="343.2" cy="137.9" r=".58"/>
<circle cx="333" cy="165.7" r=".58"/>
<circle cx="339.5" cy="166.8" r=".58"/>
<circle cx="343.2" cy="166.8" r=".58"/>
<circle cx="327.7" cy="199.9" r=".62"/>
<circle cx="352.7" cy="199.9" r=".62"/>
</g>
<path d="M407.4 256.9l-5.9 .1M408.7 256.9h6M411.7 253.9v6" fill="none" stroke="#191924" stroke-width=".28" stroke-dasharray="6.3 1.3 1.3 1.3" stroke-dashoffset="3"/>
<path d="M235 292h180.9" fill="none" stroke="#c0c0c0" stroke-width=".28"/>
<path d="M100.4 0v5M415.9 222.7h4.1M100.4 292v5M207.2 292v5M314 292v5" fill="none" stroke="#00f" stroke-width=".28"/>
<path d="M406.4 255h.1" fill="none" stroke="#0ff" stroke-width=".28"/>
<g fill="#000">
<path d="M254.8 168.4l4.1-2.9 .5 .9z"/>
<path d="M72.6 33.3l3 .5-3 .5zM65.3 33.8l3-.5v1z"/>
<path d="M54.2 48.2l.4 3h-.9zM53.7 74.7h.9l-.4 3z"/>
<path d="M266.7 55.3l2.9-1-2.4 1.9zM270.4 53.8l2.4-2 .5 .9zM263.6 50l2.9-1-2.3 1.9zM270 47l2.3-2 .5 .9zM263.7 44.2l2.4-1.9 .5 .8zM268.8 40.7l2.8-1.1-2.3 2zM260.2 38l2.3-1.9 .5 .8zM270.8 31.3l2.9-1.1-2.4 1.9zM257.5 33.4l2.4-1.9 .5 .8zM271.4 24.8l2.8-1-2.3 1.9zM276.4 66.1l2.4-1.9 .5 .9zM280.5 63.2l2.9-1.1-2.3 1.9z"/>
<path d="M301.9 59.9l.6 .8-2.7 1.4zM308.3 67l2.1-2.2 .6 .8zM297 51.3l.1 .4h.3l-.1-.3 .1 .3a.33 .33 0 0 0 .2-.5 .33 .33 0 0 0-.6 .1z"/>
<path d="M317.7 99l.8 .6 1.4-2.7zM297.1 110.1l3 .1-.1-.9z"/>
<path d="M305.1 100.7a.2 .2 0 0 1 .4 0 .2 .2 0 0 1-.4 0zM320 92.1a.2 .2 0 0 1 .4 0 .2 .2 0 0 1-.4 0z"/>
<path d="M88.7 161.6l2.1 2.2 .6-.8zM60.6 139.9l-.6 .8 2.7 1.4zM247.3 163.1l.7 2.9 .3-3zM245.5 137.7l-.2 3.1 1-.1zM217.5 170.6l2.1 2.1-1.3-2.7zM215.1 165l.9 2.9 .9-.4zM249.8 175.1l3.1-.1-.2-1zM229.8 135l-1.6 2.6 2.4-1.9zM328.3 200.2l2.5 1.6 .4-.9zM324.6 198l-.4 1 2.9 .7zM297 82.5l3 .5v-1zM292.7 82v1l3-.5z"/>
<path d="M331.4 195.5a.2 .2 0 0 1 .4 0 .2 .2 0 0 1-.4 0zM348.7 195.5a.17 .17 0 0 1 .3 0 .17 .17 0 0 1-.3 0z"/>
</g>
<g font-size="5.8">
<text x="394.8" y="18">6.3</text>
<text x="375.9" y="25.2">其余：</text>
<text x="291.6" y="32.8">视图 B</text>
<text x="256" y="164.5">B</text>
</g>
<text font-size="4.9" x="225.7" y="269">未标注公差/Limit</text>
<text font-size="4.7" x="40.4" y="248.2">技术要求</text>
<g font-size="4.2">
<text x="342.2" y="227.9">上海萝博派对科技有限公司</text>
<text x="328.5" y="232.8">Shanghai RoboPartyTechnology Co., Ltd</text>
<text x="31.8" y="281.6">6.未标注尺寸以3D模型为准；</text>
</g>
<g font-size="4.1">
<text x="49.6" y="4.3">1</text>
<text x="155.1" y="4.6">2</text>
<text x="261.4" y="4.6">3</text>
<text x="366.6" y="4.6">4</text>
<text x="63.4" y="11.5" transform="rotate(-180 63.4 11.5)">YCL.M000650</text>
<text x="242.7" y="17.9">激光刻印字样 ‘图号’+W</text>
<text x="84" y="33.2">20.5</text>
<text x="100.3" y="33.2">◇</text>
<text x="330.1" y="39.6">此处激光刻印L</text>
<text x="416.9" y="36.3">A</text>
<text x="241.3" y="42.1" transform="rotate(-30 241.3 42.1)">38.61</text>
<text x="244.6" y="46.3" transform="rotate(-30 244.6 46.3)">31.21</text>
<text x="248.4" y="52.4" transform="rotate(-30 248.4 52.4)">18.21</text>
<text x="258.8" y="52.7" transform="rotate(-30 258.8 52.7)">8.02</text>
<text x="329.4" y="51.8">工艺减重孔内R角可根据工艺调整</text>
<text x="53.6" y="59.3" transform="rotate(-90 53.6 59.3)">◇</text>
<text x="261.3" y="58.4" transform="rotate(-30 261.3 58.4)">2.02</text>
<text x="53.6" y="71.5" transform="rotate(-90 53.6 71.5)">59</text>
<text x="261.6" y="74" transform="rotate(-30 261.6 74)">16.12◇</text>
<text x="251.9" y="82">6×M3-6H</text>
<text x="271.8" y="82">10</text>
<text x="263.6" y="105.4">50°</text>
<text x="283.6" y="105.4">◇</text>
<text x="416.9" y="111.3">B</text>
<text x="34.7" y="134.9">65</text>
<text x="48.1" y="134.9">◇</text>
<text x="254.6" y="142.6">225°</text>
<text x="276.6" y="142.6">◇</text>
<text x="244.2" y="148.3">56.8</text>
<text x="201.2" y="156.2">15°</text>
<text x="220" y="156.2">◇</text>
<text x="416.9" y="185.3">C</text>
<text x="299.6" y="194.8">2×M3</text>
<text x="313.4" y="194.8">8</text>
<text x="3.3" y="220.9">借(通)用件登记</text>
<text x="7.1" y="226">描</text>
<text x="13.9" y="226">图</text>
<text x="7" y="238.9">描</text>
<text x="13.8" y="238.9">校</text>
<text x="215.3" y="240.8">表面处理</text>
<text x="251.9" y="240.8">热处理（含化学）</text>
<text x="297.3" y="240.8">零件名称</text>
<text x="337.9" y="240.8">图纸代号</text>
<text x="375.1" y="240.8">材料材质</text>
<text x="404.4" y="240.8">数量</text>
<text x="220.6" y="249">喷漆</text>
<text x="374.1" y="247.7">AL6061-T6</text>
<text x="5.6" y="252">旧底图总号</text>
<text x="284.4" y="253.7">镜向大臂下前分件(01版)</text>
<text x="334.9" y="254.9">YCL.M000650</text>
<text x="375.1" y="254.9">材料标准</text>
<text x="31.8" y="258.3">1.去除尖角、飞边、毛刺;</text>
<text x="31.8" y="263.1">2.未注棱边0.5×45°倒钝；螺纹孔孔口倒钝；</text>
<text x="205.7" y="259.3">备注</text>
<text x="374.1" y="261.4">GB/T3880-2006</text>
<text x="7" y="265">底图总号</text>
<text x="31.8" y="267.9">3.未注线性尺寸公差均采用GB/T 1800.3-98标准公差IT13级执行；</text>
<text x="303.3" y="269">人 员</text>
<text x="340.8" y="269">日 期</text>
<text x="373.2" y="268.7">版本号</text>
<text x="393.7" y="268.7">重量</text>
<text x="404.8" y="268.7">比 例</text>
<text x="416.7" y="264.6">D</text>
<text x="31.8" y="272.6">4.未注形位尺寸公差按：GB/T1184-1996 K级执行；</text>
<text x="289.3" y="275.5">设 计</text>
<text x="7" y="278">签</text>
<text x="13.8" y="278">字</text>
<text x="31.8" y="277.4">5.图中▽为CC关键特性，◇为SC重要特性；</text>
<text x="305.4" y="276">张正昱</text>
<text x="327.2" y="276">设 计</text>
<text x="343.1" y="276">2026/9/3</text>
<text x="394.8" y="276">0.2</text>
<text x="406.3" y="276">1:2</text>
<text x="31.8" y="286.4">7.喷漆白色，颜色参考色卡，喷涂区域参考喷涂信息表；</text>
<text x="289.3" y="283">审 核</text>
<text x="327.2" y="282.9">审 核</text>
<text x="372" y="283">图纸大小</text>
<text x="401.4" y="283">A3</text>
<text x="7" y="291">日</text>
<text x="13.8" y="291">期</text>
<text x="289.3" y="290.1">批 准</text>
<text x="327.2" y="290">批 准</text>
<text x="373" y="289.8">共 2 张</text>
<text x="395.4" y="289.8">第 2 张</text>
<text x="49.6" y="295.6">1</text>
<text x="154.9" y="296">2</text>
<text x="264.7" y="296">3</text>
<text x="366.6" y="296">4</text>
</g>
<g font-size="2.8">
<text x="231.3" y="273.6">线性 \ Liner Measure</text>
<text x="205.6" y="280.8">±0.05</text>
<text x="207" y="277.2">&gt;0.5</text>
<text x="216" y="280.8">±0.05</text>
<text x="217.9" y="277.2">＞3</text>
<text x="227" y="280.8">±0.1</text>
<text x="228.5" y="277.2">＞6</text>
<text x="236.3" y="280.8">±0.15</text>
<text x="237.5" y="277.2">＞30</text>
<text x="247.4" y="277.2">＞120</text>
<text x="247.4" y="280.8">±0.2</text>
<text x="257.1" y="277.2">＞400</text>
<text x="257.1" y="280.8">±0.3</text>
<text x="266.6" y="277.2">＞1000</text>
<text x="267.3" y="280.8">±0.5</text>
<text x="278" y="277.2">＞2000</text>
<text x="279.9" y="280.8">±1</text>
<text x="207" y="287.8">&gt;0.5</text>
<text x="216.6" y="284.3">倒角 \ Chamfer</text>
<text x="217.9" y="287.8">＞3</text>
<text x="228.5" y="287.8">＞6</text>
<text x="237.5" y="287.8">＞30</text>
<text x="248.4" y="287.8">&lt;10</text>
<text x="257.3" y="284.3">角度 / Angle</text>
<text x="257.8" y="287.8">＞10</text>
<text x="268" y="287.8">＞50</text>
<text x="278.5" y="287.8">＞120</text>
<text x="207.1" y="291.3">±0.2</text>
<text x="217.3" y="291.3">±0.5</text>
<text x="228.5" y="291.3">±1</text>
<text x="238.7" y="291.3">±2</text>
<text x="248.6" y="291.1">±1°</text>
<text x="257.8" y="291.1">±30’</text>
<text x="268.1" y="291.1">±10’</text>
<text x="278.6" y="291.2">±20’</text>
</g>
<g font-size="2.4">
<text x="94.2" y="30.8">-0.10</text>
<text x="94.2" y="33.2">-0.20</text>
<text x="51.1" y="65.4" transform="rotate(-90 51.1 65.4)">+0.10</text>
<text x="53.6" y="65.4" transform="rotate(-90 53.6 65.4)">+0.05</text>
<text x="273.8" y="105.4">±0.05°</text>
<text x="40.8" y="134.9">±0.05</text>
<text x="266.8" y="142.6">±0.05°</text>
<text x="211.4" y="153.7">-0.10°</text>
<text x="211.4" y="156.2">-0.20°</text>
</g>
</svg>
